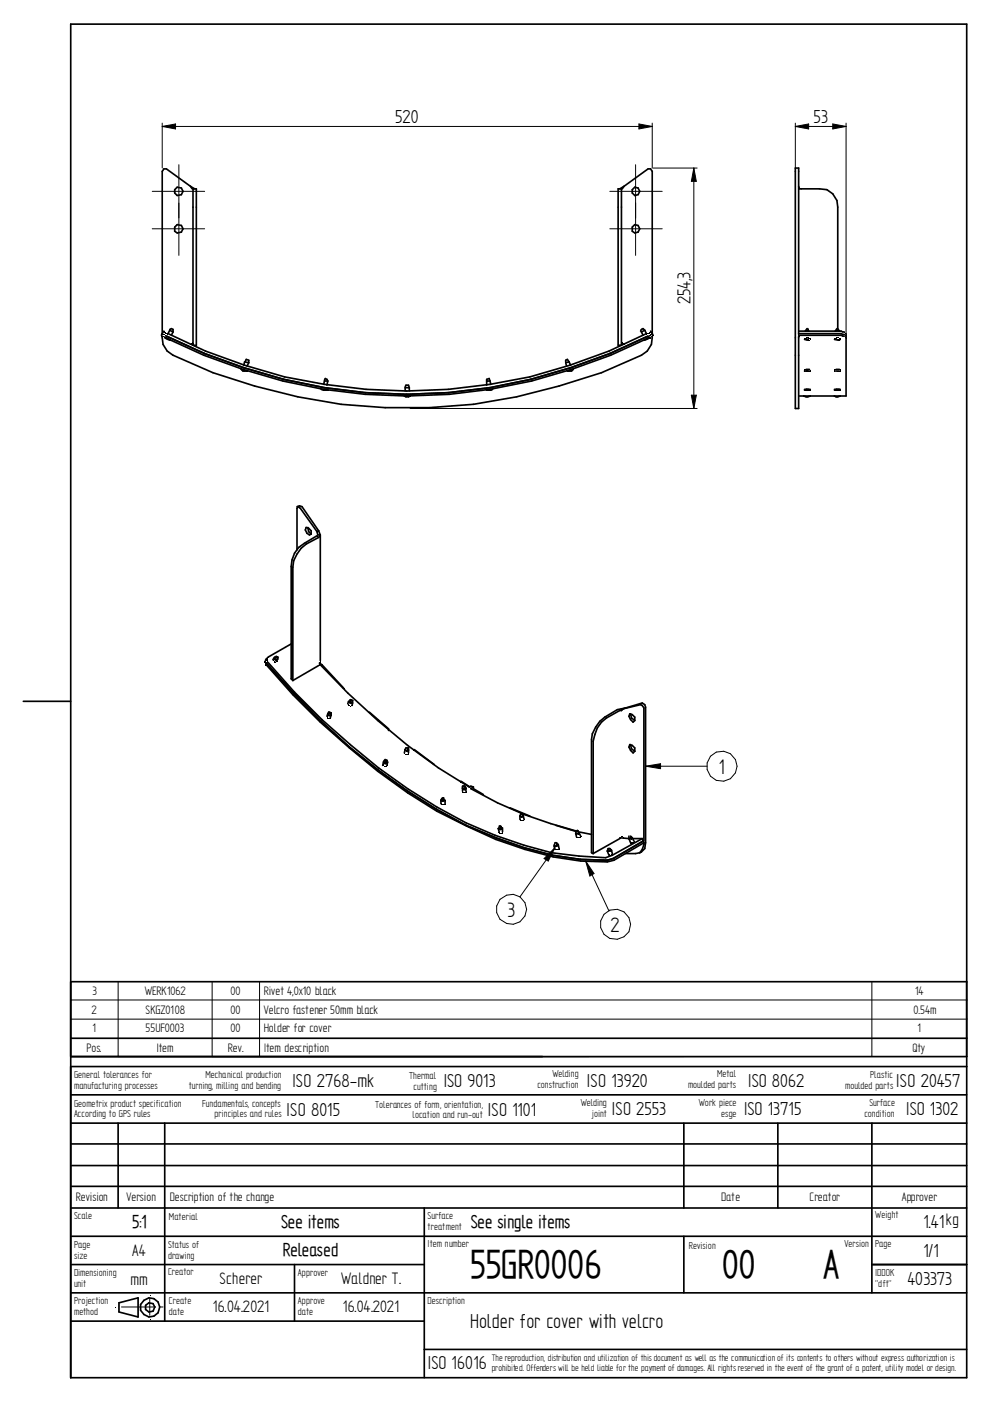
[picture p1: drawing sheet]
<svg xmlns="http://www.w3.org/2000/svg" width="210mm" height="297mm" viewBox="0 0 210 297" stroke-linecap="round" stroke-linejoin="round" font-family="sans-serif">
<g fill="none" stroke="#000" stroke-width=".35">
<path d="M15 5.1h190v287h-190zM37.6 39.7l.9 .2 .3 .7-.3 .7-.9 .2-.6-.6v-.7zM40.4 39.5l-5.1-3.7h-.6l-.3 .5v34.6M40.4 39.5l.9 .5M40.4 39.5l.3 .5M132.3 39.5l5.1-3.7h.5l.4 .5v34.6M132.3 39.5l-.4 .5M132.3 39.5l-.9 .5M134.6 39.7l.7 .2 .3 .7-.3 .7-.7 .2-.5-.6v-.7zM169.3 39.5l.2 .5h4.2a3.6 3.6 0 0 1 3.9 3.9v25.8l.4 .5-.6-.2-.3 .2 .3-.5M37 48.2l.6-.6 .9 .2 .3 .7-.3 .7-.9 .2-.6-.4zM40.9 40h.7v33.2h-.7z"/>
<path d="M131.1 40h.7v33.2h-.7zM134.6 47.6l.7 .2 .3 .7-.3 .7-.7 .2-.5-.4v-.8zM34.4 71.3a3.9 3.9 0 0 0 2.3 4 114.1 114.1 0 0 0 81.8 6.5l9-2.8 8.5-3.7a3.9 3.9 0 0 0 2.3-4M34.7 70.2l-.5 .9M34.9 71.4l1.3 .7-1.3-.5M35.1 71.6a113.5 113.5 0 0 0 60.1 12 114.6 114.6 0 0 0 42.4-12M35.3 71.3a113.2 113.2 0 0 0 59.8 12 114.7 114.7 0 0 0 42.3-12M36 69.8l.3-.1 .4 .1v.6M36.7 70.4l-.4 .7M51.2 78.3l1.2 .4h-.9zM52 76.6l.2-.4 .5 .2v.5M52.7 76.9l-.8-.2-.2 .7"/>
<path d="M52.7 76.9l-.3 .7M119.9 76.7v-.3l.4-.2 .3 .5M120.3 78.7l1.2-.4-.3 .4zM120.6 76.7l-.7 .2 .2 .7M120.6 76.7l.4 .7M136.7 70l-.7 .4 .3 .7M136.7 70l-.4-.3-.3 .1-.2 .4M136.7 70l.4 .7a111.7 111.7 0 0 1-101.5 0l.4-.7 .7 .4M137.8 71.4l-1.3 .7 1.3-.5M137.9 70.2l.6 .9M169.3 70.7h9l.7 .2M169.3 71.1h9l.7 .2"/>
<path d="M169.3 70.2h9l.7 .2M169.3 70.9v-35.3h-.7v51h.7v-15.3M170.6 78.7h1M170.6 72l.8 .1M170.9 78.3h.7M170.9 72h.4M171.1 69.7l-.4 .5 .4-.2 .3 .2-.1-.5M176.9 72l.9 .1 .4-.1M177.1 78.7h.9M177.3 78.3h.7M179.4 70.7v13.3h-10.1M68.1 82.5l.5 .2h.9l-1.2-.2"/>
<path d="M68.8 80.6l.2-.3 .3 .1 .2 .4M69.5 80.8h-.7l-.2 .7M69.5 80.8l-.2 .9M85.7 84h1.3l-.4 .1zM85.9 82l.2-.3h.5l.2 .5M86.8 82.2h-.9v.7M86.8 82.2v.7M103.2 80.8h.7M103.2 82.7l1.2-.2-.3 .2zM103.9 80.8l-.2-.5-.5 .1v1.3M103.9 80.8l.2 .7M170.4 84l.5 .1 .9-.1"/>
<path d="M170.6 82.7h1.2M170.6 82.5h1.2M176.9 82.7h1.3M176.9 84l.4 .1 .9-.1M176.9 82.5h1.3M63 107.4l.5-.2 .5 .2 3.6 5.1M64.9 111.8l.5 .2 .6 .5v.7l-.4 .2-.5-.3-.4-.7zM65.3 111.8l.1 .9 .6 .5M67.2 112.7l-3.5-4.9-.6-.4-.1 .4v8.8M67.2 112.7l.2 .7h.5M67.2 113.6l-2.6 1.6a5.5 5.5 0 0 0-2.9 4.9v23.8l.4 .4M67.6 112.5l-.4 .2"/>
<path d="M67.6 112.5l.3 .9M67.9 113.4l-.3 .5a7.9 7.9 0 0 0-5.3 5l-.2 1.4v24M67.9 113.4v26.7M56.4 139.7l-.1 .4M56.6 139.5l-.2 .4M57.9 139.9l.3-.6 .2 .6M58.4 139.9l.5-.2-.3 .5M58.6 139.3h.3M58.9 139.3l-.3-.1-.4 .3 .2 .4M58.9 139.3l-.2 .6h-.3M61.7 136.5l-4.9 2.8M4.9 148.7h10.1"/>
<path d="M56.4 140.9a150.6 150.6 0 0 0 36.2 31.1l6.4 3.2a72.7 72.7 0 0 0 24.1 7.4l5.7 .1 1.4-.3 6.3-3.7M56.6 140.8l5.7 6.1 5.8 6-5.8-5.8zM56.8 140.4a146.3 146.3 0 0 0 29.6 26.8 86.8 86.8 0 0 0 30.5 13.6l5.9 .7 5.6 .4 1.4-.6 6.4-3.5M67.6 141.1l-5.5 3.2M67.7 140.8a155.4 155.4 0 0 0 25.3 22l6.5 4.1 .3-.2 .6 .2M67.7 140.6l.6 .3 4.5 5M68.1 152.9a129.6 129.6 0 0 0 30.7 22.1l6.3 2.6 6 2.1 6 1.6M69.5 151.3l.3 .4 .4-.2-.2 .7M69.5 151.3l-.2 .6M69.8 151.2h.4M69.8 151l.4 .2M70.2 151.2v.5h-.5l-.2-.4"/>
<path d="M70.2 151.2l-.5-.2-.2 .3M74.1 148.9l.2-.6 .5 .2-.2 .5h-.3M74.3 149l-.4-.3-.2 .5M74.4 148.3l-.1 .4 .3-.2M74.8 148.9l-.5 .1M74.8 149l-.2 .6M78.3 151l4.1 3.5v.4M85.9 158.9l.4 .4M85.9 158.9l-.2 .7M85.9 158.9l.2-.3h.5v1M86.6 158.9l-.3 .4M86.6 159.1l-.3 .2"/>
<path d="M87.8 158.9l4.3 3.2M131.8 150.3v.3M131.8 150.6a8.8 8.8 0 0 0-5.2 3.7l-.8 2.9v23.8M132.1 150.3l3.7-.9 .4 .2 .3 .5v28.2M132.1 150.3l-.3 .3M132.6 150.1l-.5 .2M132.6 150.1l3.6-1.1 .5 .4 .2 .5v28.8l-.2 1.2-1.1 .9M132.6 150.1a9.1 9.1 0 0 0-7 5.5l-.2 1.2v24l.4 .2M133.5 151.3l.6 .2 .5 .5v.8l-.4 .3-.5-.5-.4-.7zM133.5 157.9l.6 .1 .5 .6v.7l-.4 .3-.5-.5-.4-.7zM133.7 151.3l.2 .9 .7 .6M133.7 157.9l.2 .8 .7 .6"/>
<path d="M81.3 161.6l.4 .3 .5-.3-.2 .7M81.3 161.6l-.2 .7M81.7 161l.3 .2-.3 .2zM82 161.2v.5l-.7-.1M82 161.2h-.5l-.2 .4M93.5 169.7l.3 .2M93.5 169.7v.7M93.7 169.3l-.2 .4M93.8 169.9l.6-.2v.7M94 169.2l.2 .5-.4 .2M94 169.2l-.3 .1M94 169.2v.3l-.3-.2"/>
<path d="M97.7 165.6l2 1.3M98.1 167l.3 .4M98.1 167.2l.3 .2M98.2 166.7l.4 .2M98.4 166.7l.4 .5-.4 .2M98.4 167.4l.4-.4v.7M98.6 166.7h-.5v1M100.4 166.9l-.6 .3a84.2 84.2 0 0 0 22.4 9M100.4 166.9v.3l2.1 1.3M105.7 175.7l.1 .7M105.8 175.2h.4M106 175.2l.4 .5-.4 .2-.3-.2z"/>
<path d="M106.4 175.5l-.2 .4-.5-.2M106.5 175.5v.9M108.1 171.3l4.3 1.7M110.2 173l.4 .2M110.2 173v.7M110.4 172.7l.4-.2h-.4l-.2 .5M110.6 172.5l.3 .5M110.9 172.9l-.3 .3M110.9 173l-.3 .2M110.9 173l.2 .7M117.7 178.7h.3l.4 .5-.4 .2M117.7 178.9l-.2 .3"/>
<path d="M117.8 175l4.1 1.2M118 179.4h-.5l.2 .7M118 179.4l.4-.4 .1 .9M122.2 176.2h.4M122.2 176.2l-.1 .4M122.4 176l.4 .6M122.6 176.7h-.5l.1 .7M122.8 176.6l-.4 .1M122.8 176.6l.3 .7M122.8 176.4l2.6 .5M129.3 179.9l-.4 .2M129.3 179.9h-.4l-.1 .5"/>
<path d="M129.3 179.9l.3 .4M131.4 177.6l1.9 .2M131.4 177.8l-5.6 3.2M133.3 177.8h.6M133.3 177.8l.4 .9M133.3 177.3v.5M133.7 177.3l.4 .3M134.1 177.6l-.4 .2M134.1 177.6l.3 .7M134.2 177.8h2M136.2 177.8l.1 .5M136.3 178.3l-6.3 3.7-1.2 .4-5.9-.2-5.8-.9"/>
<path d="M136.3 178.3l.2 .4M136.5 178.7l-.3 1.4-.6 .7M117.1 181.3l6 .9M128.8 180.4l.3 .9M129.6 180.3l-.8 .1M129.6 180.3l.2 .7M135.6 180.8l-.8 .2h-2.2M15 208.1h190M15 220.1h190M15 224h190M15 226.1h190M15 232.1h190"/>
<path d="M15 238.1h190M25 238.1v18M34.9 238.1v42M145 238.1v18M164.9 238.1v18M184.9 238.1v36M15 242.5h190M15 247.1h190M15 251.5h190M15 256.1h190M90 256.1v36M15 262.1h190"/>
<path d="M15 268.1h75M15 274.1h190M25.2 276.2l4.1-1v4l-4.1-1zM30.5 275.7a2.01 2.01 0 0 1 2.1-.4 2.01 2.01 0 0 1 1.3 1.8l-.4 1.2a2.08 2.08 0 0 1-2.6 .7 2.08 2.08 0 0 1-1.1-2.4zM30.9 276.8l.7-.6 .9 .2 .3 .7-.3 .9-.9 .2-.7-.6zM62.4 268.1v12M145 262.1v12M184.9 268.1h20.1M15 280.1h75M90 286.1h115"/>
</g>
<g fill="none" stroke="#000" stroke-width=".21">
<path d="M34.4 26.1v9.5M34.4 26.8l2.8-.5v1zM34.4 26.8h103.9M37.9 34.9v19.3M134.8 34.9v19.3M135.5 26.3l2.8 .5-2.8 .5zM138.3 26.1v9.5M138.5 35.6h9.3M147.1 35.6l.5 2.9h-1zM147.1 35.6v51M168.6 26.8h10.8M168.6 26.1v9.5"/>
<path d="M168.6 26.8l2.8-.5v1zM176.6 26.3l2.8 .5-2.8 .5zM179.4 26.1v44.8M32.3 40.6h11.1M32.3 48.5h11.1M129.3 40.6h11.1M129.3 48.5h11.1M87 86.6h60.8M146.6 83.8h1l-.5 2.8zM117.7 179.7l-7.5 10.4M117.7 179.7l-1.5 2.9-.8-.6zM136.9 162.5h13"/>
<path d="M136.9 162.5l3.2-.6v1.1zM124.2 182.6l4.9 10.5M124.2 182.6l1.7 2.6-.8 .5zM15 208.1v15.9h190M15 216.1h190M15 212h190M25 208.1v15.9M45 208.1v15.9M55 208.1v15.9M184.9 208.1v15.9M25.8 277.1h7.2M31.7 275.3v3.6"/>
<path d="M34 277.1h.6"/>
<circle cx="153.1" cy="162.5" r="3.2"/>
<circle cx="108.4" cy="192.8" r="3.2"/>
<circle cx="130.5" cy="196" r="3.2"/>
</g>
<g fill="#000">
<path d="M40.9 40h.2v.2h-.2zM131.8 40h.1v.2h-.1zM34.2 71.3h.2v.1h-.2zM34.2 71.1h.2v.2h-.2zM34.4 70.7h.2v.2h-.2zM34.4 71.3h.2v.1h-.2zM34.6 70.9h.1v.2h-.1zM34.6 71.3h.1v.1h-.1zM34.7 70.9h.2v.2h-.2zM34.7 71.4h.2v.2h-.2zM34.7 70.2h.2v.2h-.2zM34.7 70.4h.2v.2h-.2z"/>
<path d="M34.9 71.1h.2v.2h-.2zM34.9 71.4h.2v.2h-.2zM34.9 70.4h.2v.2h-.2zM35.1 71.1h.2v.2h-.2zM35.1 71.6h.2v.2h-.2zM35.1 70.4h.2v.2h-.2zM35.1 70.6h.2v.1h-.2zM35.3 71.3h.2v.1h-.2zM35.3 70.6h.2v.1h-.2zM35.5 70.6h.1v.1h-.1zM35.5 70.7h.1v.2h-.1zM36 72h.2v.1h-.2z"/>
<path d="M36 69.8h.2v.2h-.2zM36.2 72.1h.1v.2h-.1zM40.4 72.8h.2v.2h-.2zM40.4 73h.2v.2h-.2zM40.6 72.7h.1v.1h-.1zM40.6 72.8h.1v.2h-.1zM40.7 72.5h.2v.2h-.2zM40.7 72.7h.2v.1h-.2zM40.9 73h.2v.2h-.2zM40.9 72.8h.2v.2h-.2zM40.9 72.7h.2v.1h-.2zM51.2 78.3h.1v.2h-.1z"/>
<path d="M51.3 78.3h.2v.2h-.2zM52 76.6h.2v.1h-.2zM52.2 78.7h.2v.1h-.2zM52.4 78.7h.2v.1h-.2zM119.9 76.7h.2v.2h-.2zM120.3 78.7h.2v.1h-.2zM120.5 78.7h.2v.1h-.2zM121.4 78.3h.1v.2h-.1zM121.5 78.3h.2v.2h-.2zM131.8 72.7h.1v.1h-.1zM131.8 72.8h.1v.2h-.1zM131.9 72.7h.2v.1h-.2z"/>
<path d="M131.9 72.5h.2v.2h-.2zM132.1 72.7h.2v.1h-.2zM132.1 72.8h.2v.2h-.2zM132.3 73h.2v.2h-.2zM132.3 72.8h.2v.2h-.2zM135.8 70.2h.2v.2h-.2zM136.5 72.1h.2v.2h-.2zM136.7 72h.2v.1h-.2zM137.1 70.7h.1v.2h-.1zM137.2 70.6h.2v.1h-.2zM137.4 71.3h.2v.1h-.2zM137.4 71.6h.2v.2h-.2z"/>
<path d="M137.4 70.6h.2v.1h-.2zM137.6 71.1h.2v.2h-.2zM137.6 71.6h.2v.2h-.2zM137.6 70.6h.2v.1h-.2zM137.6 70.4h.2v.2h-.2zM137.8 71.1h.1v.2h-.1zM137.8 70.9h.1v.2h-.1zM137.8 71.4h.1v.2h-.1zM137.8 71.6h.1v.2h-.1zM137.8 70.4h.1v.2h-.1zM137.9 70.9h.2v.2h-.2zM137.9 71.4h.2v.2h-.2z"/>
<path d="M137.9 70.4h.2v.2h-.2zM137.9 70.2h.2v.2h-.2zM138.1 70.9h.2v.2h-.2zM138.1 70.7h.2v.2h-.2zM138.1 71.3h.2v.1h-.2zM138.3 70.7h.2v.2h-.2zM138.3 71.1h.2v.2h-.2zM138.3 71.3h.2v.1h-.2zM138.5 71.1h.1v.2h-.1zM169.3 71.3h.2v.1h-.2zM169.3 71.1h.2v.2h-.2zM170.4 71.8h.2v.2h-.2z"/>
<path d="M170.4 72h.2v.1h-.2zM170.4 78.5h.2v.2h-.2zM170.4 78.7h.2v.1h-.2zM170.6 71.6h.1v.2h-.1zM170.6 72h.1v.1h-.1zM170.6 78.7h.1v.1h-.1zM170.6 78.3h.1v.2h-.1zM170.6 78.5h.1v.2h-.1zM170.7 70.2h.2v.2h-.2zM170.7 71.6h.2v.2h-.2zM170.7 78.3h.2v.2h-.2zM170.9 71.4h.2v.2h-.2z"/>
<path d="M170.9 71.6h.2v.2h-.2zM170.9 78.3h.2v.2h-.2zM171.1 71.4h.2v.2h-.2zM171.3 72h.2v.1h-.2zM171.3 69.7h.2v.1h-.2zM171.3 71.6h.2v.2h-.2zM171.3 71.4h.2v.2h-.2zM171.3 78.7h.2v.1h-.2zM171.4 72.1h.2v.2h-.2zM171.4 70.2h.2v.2h-.2zM171.4 71.6h.2v.2h-.2zM171.6 71.6h.2v.2h-.2z"/>
<path d="M171.6 78.7h.2v.1h-.2zM171.6 78.3h.2v.2h-.2zM171.8 72h.2v.1h-.2zM171.8 71.8h.2v.2h-.2zM171.8 71.6h.2v.2h-.2zM171.8 78.7h.2v.1h-.2zM171.8 78.5h.2v.2h-.2zM176.7 78.5h.2v.2h-.2zM176.7 71.8h.2v.2h-.2zM176.9 78.7h.2v.1h-.2zM176.9 78.3h.2v.2h-.2zM176.9 78.5h.2v.2h-.2z"/>
<path d="M176.9 71.6h.2v.2h-.2zM176.9 71.8h.2v.2h-.2zM176.9 72h.2v.1h-.2zM177.1 78.3h.2v.2h-.2zM177.1 70.2h.2v.2h-.2zM177.1 71.6h.2v.2h-.2zM177.3 78.3h.1v.2h-.1zM177.3 71.4h.1v.2h-.1zM177.3 71.6h.1v.2h-.1zM177.4 78.7h.2v.1h-.2zM177.4 72h.2v.1h-.2zM177.4 71.4h.2v.2h-.2z"/>
<path d="M177.6 78.7h.2v.1h-.2zM177.6 72h.2v.1h-.2zM177.6 69.7h.2v.1h-.2zM177.6 71.4h.2v.2h-.2zM177.8 71.6h.2v.2h-.2zM177.8 72.1h.2v.2h-.2zM178 78.7h.2v.1h-.2zM178 78.3h.2v.2h-.2zM178 70.2h.2v.2h-.2zM178 71.6h.2v.2h-.2zM178.2 78.7h.1v.1h-.1zM178.2 78.5h.1v.2h-.1z"/>
<path d="M178.2 78.3h.1v.2h-.1zM178.2 72h.1v.1h-.1zM178.2 71.8h.1v.2h-.1zM178.2 71.6h.1v.2h-.1zM179 70.9h.2v.2h-.2zM179 70.4h.2v.2h-.2zM179.2 71.1h.2v.2h-.2zM179.2 71.4h.2v.2h-.2zM179.2 70.6h.2v.1h-.2zM179.4 71.6h.2v.2h-.2zM68.3 82.5h.1v.2h-.1zM68.4 82.5h.2v.2h-.2z"/>
<path d="M68.8 80.6h.2v.2h-.2zM69.1 82.7h.2v.2h-.2zM69.5 82.7h.2v.2h-.2zM85.7 84h.2v.1h-.2zM85.9 84h.2v.1h-.2zM85.9 82h.2v.2h-.2zM86.8 84h.2v.1h-.2zM87 84h.1v.1h-.1zM103.2 82.7h.2v.2h-.2zM103.2 80.8h.2v.2h-.2zM103.4 82.7h.1v.2h-.1zM104.2 82.5h.2v.2h-.2z"/>
<path d="M104.4 82.5h.2v.2h-.2zM170.4 82.5h.2v.2h-.2zM170.4 84h.2v.1h-.2zM171.3 82.7h.2v.2h-.2zM171.8 82.7h.2v.2h-.2zM171.8 82.5h.2v.2h-.2zM171.8 84h.2v.1h-.2zM176.7 82.5h.2v.2h-.2zM176.9 82.5h.2v.2h-.2zM176.9 84h.2v.1h-.2zM177.4 82.7h.2v.2h-.2zM177.6 82.7h.2v.2h-.2z"/>
<path d="M178.2 82.7h.1v.2h-.1zM178.2 82.5h.1v.2h-.1zM178.2 84h.1v.1h-.1zM67.2 113.6h.2v.2h-.2zM56.4 139.7h.2v.2h-.2zM56.6 139.3h.2v.2h-.2zM56.6 139.5h.2v.2h-.2zM56.6 139.7h.2v.2h-.2zM56.8 139.3h.2v.2h-.2zM58 139.7h.2v.2h-.2zM58.2 139.3h.2v.2h-.2zM58.6 139.3h.1v.2h-.1z"/>
<path d="M58.7 139.2h.2v.1h-.2zM56.1 140.4h.2v.2h-.2zM56.1 140.2h.2v.2h-.2zM56.3 139.9h.1v.2h-.1zM56.3 140.1h.1v.1h-.1zM56.3 140.2h.1v.2h-.1zM56.3 140.4h.1v.2h-.1zM56.3 140.9h.1v.2h-.1zM56.3 140.8h.1v.1h-.1zM56.3 140.6h.1v.2h-.1zM56.4 139.9h.2v.2h-.2zM56.4 140.4h.2v.2h-.2z"/>
<path d="M56.4 140.6h.2v.2h-.2zM56.4 140.9h.2v.2h-.2zM56.6 140.1h.2v.1h-.2zM56.6 140.2h.2v.2h-.2zM56.6 140.4h.2v.2h-.2zM56.6 140.8h.2v.1h-.2zM57.9 139.9h.1v.2h-.1zM57.9 140.1h.1v.1h-.1zM58 140.2h.2v.2h-.2zM58.2 140.2h.2v.2h-.2zM58.2 140.4h.2v.2h-.2zM58.4 140.4h.2v.2h-.2z"/>
<path d="M58.6 140.2h.1v.2h-.1zM58.7 140.2h.2v.2h-.2zM67.6 140.9h.1v.2h-.1zM67.6 140.8h.1v.1h-.1zM67.7 140.8h.2v.1h-.2zM67.7 140.6h.2v.2h-.2zM67.7 140.4h.2v.2h-.2zM67.9 140.4h.2v.2h-.2zM67.9 140.2h.2v.2h-.2zM67.9 140.1h.2v.1h-.2zM68.1 141.1h.2v.2h-.2zM69.3 151.7h.2v.2h-.2z"/>
<path d="M69.3 151.9h.2v.1h-.2zM69.3 152h.2v.2h-.2zM69.3 152.2h.2v.2h-.2zM69.5 151.3h.2v.2h-.2zM69.5 152.2h.2v.2h-.2zM69.7 152.2h.2v.2h-.2zM69.8 151.2h.2v.1h-.2zM69.8 152.2h.2v.2h-.2zM70 152.2h.2v.2h-.2zM70 152h.2v.2h-.2zM72.7 145.9h.1v.1h-.1zM72.8 145.9h.2v.1h-.2z"/>
<path d="M73.7 149.2h.2v.2h-.2zM73.7 149.4h.2v.2h-.2zM73.9 149.2h.2v.2h-.2zM73.9 149.6h.2v.2h-.2zM74.1 149.6h.2v.2h-.2zM74.1 148.7h.2v.2h-.2zM74.1 148.9h.2v.1h-.2zM74.3 149.8h.1v.1h-.1zM74.4 149.6h.2v.2h-.2zM74.4 148.3h.2v.2h-.2zM74.6 149.6h.2v.2h-.2zM74.6 149.4h.2v.2h-.2z"/>
<path d="M78.1 151h.2v.2h-.2zM82.2 154.7h.2v.2h-.2zM85.7 159.5h.2v.1h-.2zM85.7 159.6h.2v.2h-.2zM85.9 158.9h.2v.2h-.2zM85.9 159.8h.2v.2h-.2zM86.1 159.8h.2v.2h-.2zM86.3 158.7h.1v.2h-.1zM86.3 158.6h.1v.1h-.1zM86.3 159.8h.1v.2h-.1zM86.4 158.6h.2v.1h-.2zM86.4 159.8h.2v.2h-.2z"/>
<path d="M86.6 159.6h.2v.2h-.2zM87.7 159.1h.1v.2h-.1zM81.1 162.1h.2v.2h-.2zM81.3 161.6h.2v.1h-.2zM81.3 162.1h.2v.2h-.2zM81.3 162.3h.2v.2h-.2zM81.5 162.5h.2v.1h-.2zM81.7 162.5h.1v.1h-.1zM81.8 162.5h.2v.1h-.2zM82 162.3h.2v.2h-.2zM82 162.1h.2v.2h-.2zM91.9 162.1h.2v.2h-.2z"/>
<path d="M92.1 162.1h.2v.2h-.2zM93.5 170.2h.2v.2h-.2zM93.5 170.4h.2v.2h-.2zM93.7 170.6h.1v.1h-.1zM93.8 170.6h.2v.1h-.2zM94 170.6h.2v.1h-.2zM94.2 170.6h.2v.1h-.2zM94.2 170.4h.2v.2h-.2zM94.4 170.4h.1v.2h-.1zM94.4 169.7h.1v.2h-.1zM97.5 165.8h.2v.2h-.2zM98.1 167.7h.1v.2h-.1z"/>
<path d="M98.1 167.9h.1v.2h-.1zM98.2 167.9h.2v.2h-.2zM98.4 167.9h.2v.2h-.2zM98.6 167.9h.2v.2h-.2zM98.6 166.7h.2v.2h-.2zM98.8 167.9h.2v.2h-.2zM98.8 167.7h.2v.2h-.2zM98.8 167h.2v.2h-.2zM100.2 167.4h.2v.2h-.2zM102.3 168.5h.2v.1h-.2zM102.5 168.5h.2v.1h-.2zM105.7 175.7h.1v.2h-.1z"/>
<path d="M105.7 176.4h.1v.2h-.1zM105.8 176.4h.2v.2h-.2zM105.8 176.6h.2v.1h-.2zM106 175.3h.2v.2h-.2zM106 175.2h.2v.1h-.2zM106 176.6h.2v.1h-.2zM106.2 175.2h.2v.1h-.2zM106.2 176.6h.2v.1h-.2zM106.4 176.4h.1v.2h-.1zM106.4 176.6h.1v.1h-.1zM106.5 176.4h.2v.2h-.2zM106.5 176.2h.2v.2h-.2z"/>
<path d="M107.9 171.3h.2v.1h-.2zM110.2 173.7h.2v.2h-.2zM110.2 173.9h.2v.2h-.2zM110.2 173h.2v.2h-.2zM110.4 173.9h.2v.2h-.2zM110.4 172.7h.2v.2h-.2zM110.6 173.9h.2v.2h-.2zM110.6 172.5h.2v.2h-.2zM110.8 173.9h.1v.2h-.1zM110.9 173.9h.2v.2h-.2zM111.1 173.7h.2v.2h-.2zM111.1 173.6h.2v.1h-.2z"/>
<path d="M112.2 173h.2v.2h-.2zM112.4 173h.1v.2h-.1zM117.5 179.2h.2v.2h-.2zM117.8 178.9h.2v.1h-.2zM117.8 175h.2v.2h-.2zM118 178.7h.2v.2h-.2zM118.5 179.7h.2v.2h-.2zM121.9 176.2h.2v.2h-.2zM122.1 176.7h.1v.2h-.1zM122.1 176.6h.1v.1h-.1zM122.2 176.2h.2v.2h-.2zM122.2 177.4h.2v.2h-.2z"/>
<path d="M122.4 177.4h.2v.2h-.2zM122.6 176.7h.2v.2h-.2zM122.6 177.4h.2v.2h-.2zM122.8 177.4h.1v.2h-.1zM122.9 177.4h.2v.2h-.2zM122.9 177.3h.2v.1h-.2zM123.1 177.3h.2v.1h-.2zM131.4 177.4h.2v.2h-.2zM131.4 177.6h.2v.2h-.2zM131.6 177.3h.2v.1h-.2zM131.8 177.3h.1v.1h-.1zM131.9 177.3h.2v.1h-.2z"/>
<path d="M132.1 177.6h.2v.2h-.2zM132.1 177.4h.2v.2h-.2zM133.3 177.8h.2v.2h-.2zM133.5 177.4h.2v.2h-.2zM133.5 177.3h.2v.1h-.2zM133.5 178.7h.2v.2h-.2zM133.7 177.3h.2v.1h-.2zM133.7 178.5h.2v.2h-.2zM133.7 178.7h.2v.2h-.2zM133.9 177.8h.2v.2h-.2zM133.9 178.7h.2v.2h-.2zM134.1 178.7h.1v.2h-.1z"/>
<path d="M134.1 178.5h.1v.2h-.1zM134.2 178.5h.2v.2h-.2zM134.4 178.3h.2v.2h-.2zM136.3 178.3h.2v.2h-.2zM117.7 179.9h.1v.2h-.1zM117.7 180.1h.1v.2h-.1zM117.8 180.1h.2v.2h-.2zM118 180.1h.2v.2h-.2zM118.2 180.1h.2v.2h-.2zM118.4 179.9h.1v.2h-.1zM118.5 179.9h.2v.2h-.2zM128.8 180.4h.1v.2h-.1z"/>
<path d="M128.9 180.4h.2v.2h-.2zM128.9 180.1h.2v.2h-.2zM129.1 181.2h.2v.1h-.2zM129.1 181.3h.2v.2h-.2zM129.3 181.3h.2v.2h-.2zM129.5 181.2h.1v.1h-.1zM129.6 181.2h.2v.1h-.2zM129.8 181.2h.2v.1h-.2zM129.8 181h.2v.2h-.2zM24.3 277.1h.2v.2h-.2zM31.7 279.6h.2v.2h-.2zM31.7 274.6h.2v.2h-.2z"/>
</g>
<path d="M34.4 26.8l2.8-.5v1zM135.5 26.3l2.8 .5-2.8 .5zM147.1 35.6l.5 2.9h-1zM168.6 26.8l2.8-.5v1zM176.6 26.3l2.8 .5-2.8 .5zM146.6 83.8h1l-.5 2.8zM136.9 162.5l3.2-.6v1.1zM117.7 179.7l-1.5 2.9-.8-.6zM124.2 182.6l1.7 2.6-.8 .5z" fill="#000"/>
<g font-size="9.6">
<text x="99.7" y="270.9">55GR0006</text>
<text x="153.1" y="270.9">00</text>
<text x="174.6" y="270.9">A</text>
</g>
<g font-size="5">
<text x="152.4" y="164">1</text>
<text x="107.6" y="194.4">3</text>
<text x="129.5" y="197.6">2</text>
</g>
<text font-size="4.8" x="99.7" y="281.5">Holder for cover with velcro</text>
<g font-size="4.5">
<text x="83.8" y="26.1">520</text>
<text x="172.5" y="26.1">53</text>
<text x="146.4" y="64.6" transform="rotate(-90 146.4 64.6)">254,3</text>
<text x="61.9" y="230.4">ISO 2768-mk</text>
<text x="94" y="230.5">ISO 9013</text>
<text x="124.4" y="230.4">ISO 13920</text>
<text x="158.6" y="230.4">ISO 8062</text>
<text x="190" y="230.4">ISO 20457</text>
<text x="60.7" y="236.5">ISO 8015</text>
<text x="103.4" y="236.5">ISO 1101</text>
<text x="129.6" y="236.4">ISO 2553</text>
<text x="157.7" y="236.4">ISO 13715</text>
<text x="192.1" y="236.4">ISO 1302</text>
<text x="195.8" y="260.3">1.41</text>
<text x="195.8" y="266.5">1/1</text>
<text x="192.4" y="272.3">403373</text>
<text x="90.7" y="290.3">ISO 16016</text>
</g>
<g font-size="4.4">
<text x="28" y="260.3">5:1</text>
<text x="59.6" y="260.3">See items</text>
<text x="99.8" y="260.3">See single items</text>
<text x="60" y="266.3">Released</text>
</g>
<g font-size="4">
<text x="200.6" y="259.8">kg</text>
<text x="28" y="266.3">A4</text>
<text x="27.7" y="272.3">mm</text>
<text x="46.6" y="272.2">Scherer</text>
<text x="72.3" y="272.2">Waldner T.</text>
<text x="45.2" y="278.2">16.04.2021</text>
<text x="72.7" y="278.2">16.04.2021</text>
</g>
<g font-size="2.9">
<text x="19.4" y="215">2</text>
<text x="19.6" y="211">3</text>
<text x="30.7" y="211">WERK1062</text>
<text x="30.9" y="215">SKGZ0108</text>
<text x="48.9" y="215">00</text>
<text x="48.9" y="211">00</text>
<text x="55.9" y="215">Velcro fastener 50mm black</text>
<text x="55.9" y="211">Rivet 4,0x10 black</text>
<text x="193.7" y="215">0.54m</text>
<text x="194" y="211">14</text>
<text x="19.6" y="218.9">1</text>
<text x="30.9" y="218.9">55UF0003</text>
<text x="48.9" y="218.9">00</text>
<text x="55.9" y="218.9">Holder for cover</text>
<text x="194.6" y="218.9">1</text>
<text x="18.3" y="223">Pos.</text>
<text x="33.2" y="223">Item</text>
<text x="48.3" y="223">Rev.</text>
<text x="55.9" y="223">Item description</text>
<text x="193.5" y="223">Qty</text>
<text x="16.1" y="254.7">Revision</text>
<text x="26.8" y="254.7">Version</text>
<text x="36" y="254.7">Description of the change</text>
<text x="152.9" y="254.7">Date</text>
<text x="171.6" y="254.7">Creator</text>
<text x="191.2" y="254.7">Approver</text>
</g>
<g font-size="2.4">
<text x="15.7" y="228.6">General tolerances for</text>
<text x="15.7" y="230.9">manufacturing processes</text>
<text x="40" y="230.9">turning, milling and bending</text>
<text x="43.6" y="228.6">Mechanical production</text>
<text x="86.8" y="228.8">Thermal</text>
<text x="87.7" y="231.1">cutting</text>
<text x="113.9" y="230.7">construction</text>
<text x="117.1" y="228.4">Welding</text>
<text x="145.9" y="230.7">moulded parts</text>
<text x="152" y="228.4">Metal</text>
<text x="179.2" y="230.9">moulded parts</text>
<text x="184.5" y="228.6">Plastic</text>
<text x="15.7" y="234.8">Geometrix product specification</text>
<text x="15.7" y="236.9">According to GPS rules</text>
<text x="42.9" y="234.8">Fundamentals, concepts</text>
<text x="45.5" y="236.9">principles and rules</text>
<text x="79.6" y="234.9">Tolerances of form, orientation,</text>
<text x="87.5" y="237.1">location and run-out</text>
<text x="123.1" y="234.6">Welding</text>
<text x="125.4" y="236.9">joint</text>
<text x="148.2" y="234.6">Work piece</text>
<text x="152.9" y="236.9">esge</text>
<text x="183.3" y="236.9">condition</text>
<text x="184.3" y="234.6">Surface</text>
<text x="15.7" y="258.4">Scale</text>
<text x="35.8" y="258.6">Material</text>
<text x="90.7" y="258.4">Surface</text>
<text x="90.7" y="260.7">treatment</text>
<text x="185.6" y="258.2">Weight</text>
<text x="15.7" y="264.6">Page</text>
<text x="15.7" y="266.9">size</text>
<text x="35.6" y="264.6">Status of</text>
<text x="35.6" y="266.9">drawing</text>
<text x="90.7" y="264.4">Item number</text>
<text x="146.1" y="264.8">Revision</text>
<text x="179" y="264.4">Version</text>
<text x="185.6" y="264.4">Page</text>
<text x="15.7" y="270.6">Dimensioning</text>
<text x="15.7" y="272.9">unit</text>
<text x="35.6" y="270.4">Creator</text>
<text x="63.1" y="270.6">Approver</text>
<text x="185.6" y="270.6">IDDOK</text>
<text x="185.6" y="272.9">&quot;dft&quot;</text>
<text x="15.7" y="276.6">Projection</text>
<text x="15.7" y="278.9">method</text>
<text x="35.8" y="276.6">Create</text>
<text x="35.8" y="278.9">date</text>
<text x="63.1" y="276.6">Approve</text>
<text x="63.1" y="278.9">date</text>
<text x="90.7" y="276.4">Description</text>
</g>
<g font-size="2.3">
<text x="104.2" y="288.6">The reproduction, distribution and utilization of this document as well as the communication of its contents to others without express authorization is</text>
<text x="104.2" y="290.7">prohibited. Offenders will be held liable for the payment of damages. All rights reserved in the event of the grant of a patent, utility model ordesign.</text>
</g>
</svg>
